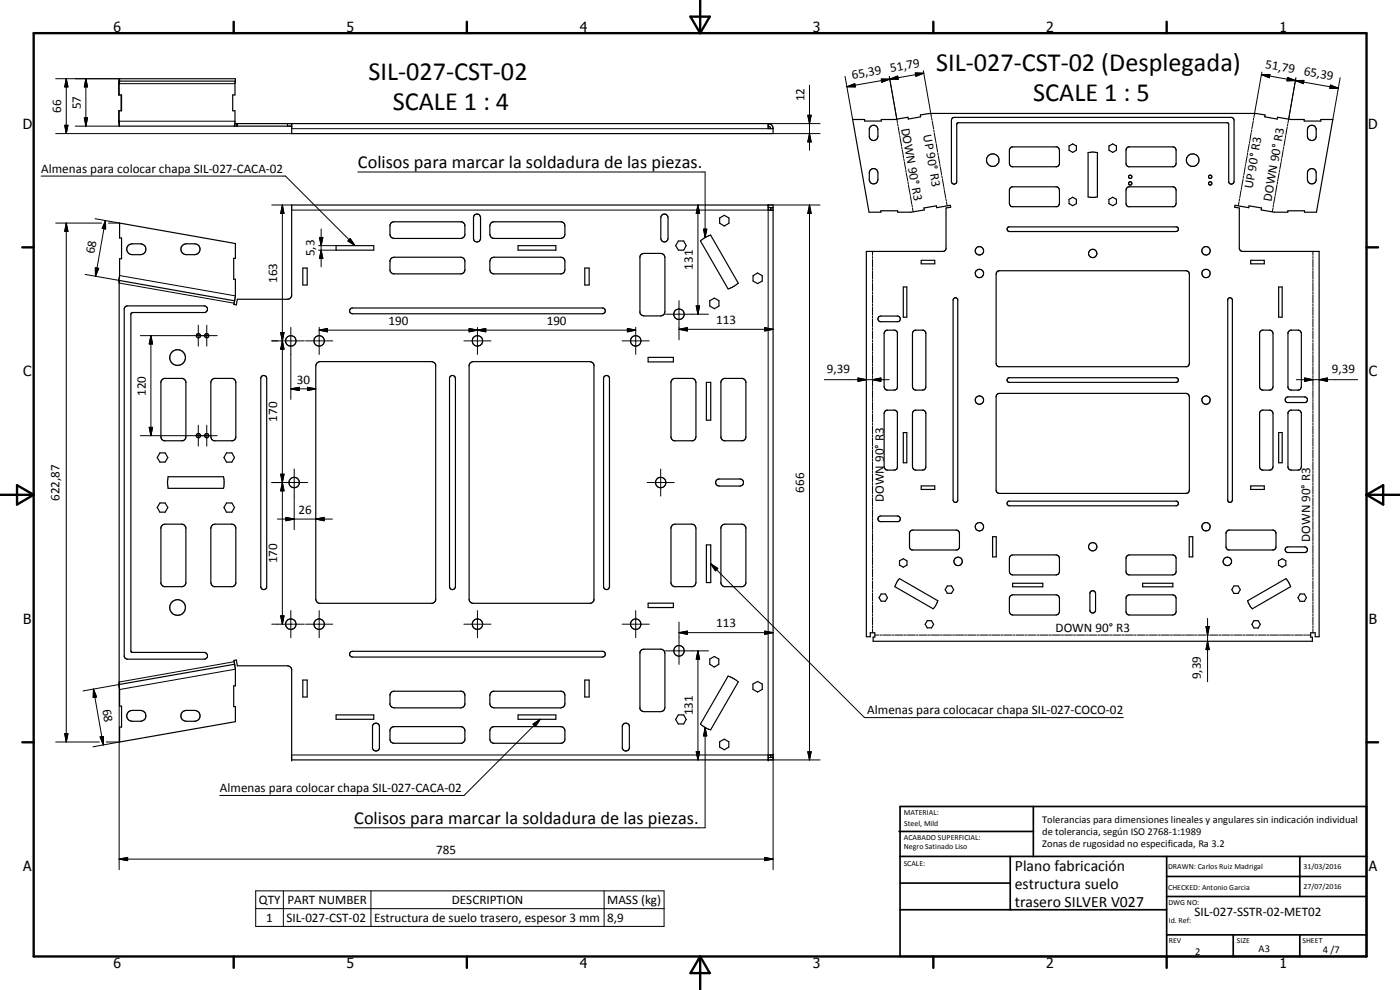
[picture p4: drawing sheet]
<svg xmlns="http://www.w3.org/2000/svg" width="420mm" height="297mm" viewBox="0 0 420 297" stroke-linecap="round" stroke-linejoin="round" font-family="sans-serif">
<g fill="none" stroke="#000" stroke-width=".35">
<path d="M35.6 36.4l.2 1.4M35.6 36.4h.2M35.8 33.2v3.2M35.8 36.4v1.4M35.8 37.8h51.7M35.8 37.8h.1M35.8 23.6l-.2 1.2v3.7h.9v4.7h-.9v3.2M35.8 23.6h34.8l-.1 4.9h-.7v4.7h.7v4l-.2 .6M35.9 23.6l-.1 4.9M35.9 24.4h-.1M35.9 24.3h34.7M36.4 28.5v4.7"/>
<path d="M70.5 37.1h160M70.9 37.1v.7M71.2 37.1v.7M87.5 37.1v3h144.5v-1.5M230.5 37.1v1.5h1.5M230.5 37.8l.5 .3 .3 .5M230.5 37.1l.6 .1a1.34 1.34 0 0 1 .9 1.4M255.9 35.9h3.6v.4h5v-.4h4l4-.7 .1 .5 3.7-.6-.1-.6 3.9-.5h95.7l3.9 .5-.2 .6 3.8 .6 .1-.5 4 .7h4v.4h5v-.4h3.6l-4.9 27.8h-3.6v-.5h-5v.5h-4l-4-.7 .1-.6-3.7-.6-.1 .5-4.1-.7-.2 .6 1.4 .2v12.1l.2 .6 .4 .3h23.4v115.7h-1.2v-1.2h-1.4v1.3h.6v1.2h-131.9v-1.2h.5v-1.3h-1.3v1.2h-1.2v-115.7h23.4l.5-.7v-12.3l1.4-.2-.1-.6-4.1 .7-.1-.5-3.7 .6 .1 .6-4 .7h-4v-.5h-5v.5h-3.6zM261.3 37.9a1.3 1.3 0 0 1 1.4-.2 1.3 1.3 0 0 1 .8 1.2v2a1.31 1.31 0 0 1-1.2 1.3 1.31 1.31 0 0 1-1.4-1.1v-2.5zM285.8 35.5l.5-.3 83.4 .1 .4 .2 .3 .6v18.3a.82 .82 0 0 1-.7 .9 .82 .82 0 0 1-.9-.6v-17.4l-.5-.5h-80.7l-.5 .5v17.1a.8 .8 0 0 1-.8 .9 .8 .8 0 0 1-.8-.9v-18.3zM392.8 37.9a1.34 1.34 0 0 1 2.2 .7v2.5a1.33 1.33 0 0 1-1.4 1.1 1.33 1.33 0 0 1-1.2-1.3v-2zM261.3 50.9a1.28 1.28 0 0 1 1.4-.2 1.28 1.28 0 0 1 .8 1.2v2a1.3 1.3 0 0 1-1.2 1.3 1.3 1.3 0 0 1-1.4-1.1v-2.5z"/>
<path d="M303.3 56.3l.4-.3h13.4l.5 .3 .4 .8-.1 4.2-.3 .5-.5 .2h-13.6l-.6-1v-3.9zM303.3 44.2l.4-.1h13.4l.5 .1 .4 .8-.1 4.3-.8 .7h-13.4l-.4-.2-.4-.7v-4.1zM320.8 43.8l1.1-.6 1.1 .6v1.3l-1.1 .6-1.1-.6zM320.8 59.8l1.1-.6 1.1 .6v1.3l-1.1 .6-1.1-.6zM326.5 45.8h2.8v13.3h-2.8zM332.8 59.8l1.2-.6 1.1 .6v1.3l-1.1 .6-1.2-.6zM332.8 43.8l1.2-.6 1.1 .6v1.3l-1.1 .6-1.2-.6zM338.1 56.4l.6-.4h13.5l.4 .3 .4 .8-.1 4.2-.3 .5-.4 .2h-13.7l-.6-1v-3.9zM338.3 44.2l.4-.1h13.5l.4 .1 .4 .8-.1 4.3-.7 .7h-13.7l-.5-.5-.1-.4v-4.1zM392.6 51.1a1.35 1.35 0 0 1 1.4-.5 1.35 1.35 0 0 1 1 1v2.5a1.33 1.33 0 0 1-1.4 1.1 1.33 1.33 0 0 1-1.2-1.3v-2zM38.6 73.6l1.1-.4h2.5a1.63 1.63 0 0 1 1.6 1.6 1.63 1.63 0 0 1-1.6 1.6h-2.5a1.63 1.63 0 0 1-1.6-1 1.63 1.63 0 0 1 .5-1.8zM54.8 73.6l1.1-.4h2.5a1.63 1.63 0 0 1 1.6 1.6 1.63 1.63 0 0 1-1.6 1.6h-2.5a1.63 1.63 0 0 1-1.5-1 1.63 1.63 0 0 1 .4-1.8z"/>
<path d="M100.9 73.7h11.3v1.4h-11.3zM117.4 66.9l.7-.4h20.4l.5 .2 .5 .9v2.9l-.5 .8-.7 .2h-20l-.9-.3-.4-.7v-2.9zM117.4 77.6l.9-.4h20l.7 .2 .5 .8v3l-.4 .6-.6 .4h-20.4a1.2 1.2 0 0 1-1.1-1v-3zM142.5 64.4a1.07 1.07 0 0 1 1.1-.1 1.07 1.07 0 0 1 .6 1v6.2a1.06 1.06 0 0 1-1 1.1 1.06 1.06 0 0 1-1.1-1.1v-6.2zM147.2 77.7l.6-.4 .5-.1h20l.7 .2 .4 .6 .1 2.9-.3 .9-.7 .4h-20.5l-.6-.4-.4-.9v-2.5zM147.4 66.9l.6-.4h20.5l.5 .2 .4 .6v3.4l-.4 .6-.5 .2h-20.2a1.3 1.3 0 0 1-1.3-1.2v-2.5zM155.5 73.7h11.3v1.4h-11.3zM192.4 76.4l.9-.4h5l.5 .1 .5 .5 .2 .7v16.2a1.3 1.3 0 0 1-1.2 1.3h-5l-.7-.2-.5-.6v-17zM198.7 64.4a1.08 1.08 0 0 1 1.2-.1 1.08 1.08 0 0 1 .6 1v6.2a1.08 1.08 0 0 1-1.1 1.1 1.08 1.08 0 0 1-1.1-1.1v-6.2zM203.6 72.3h1.6l.7 1.4-.7 1.4h-1.6l-.8-1.4zM210.2 72.3l1.2-.9 1.9-.9 8.3 14.5-1.8 1.1-1.3 .6zM216 65.4l1.4-.8 1.4 .8v1.6l-1.4 .8-1.4-.8z"/>
<path d="M230.5 62.3h1.5v-.8h-144.5l-.1 27.5-.4 .6-.7 .2h-15.1l-.3 1.7-.7-.1 .4-2.6v-5h-.5v-6.3h.5v-4.4l-34.7-6.2v4.5h.6v6.2h-.6v5.1l-.3 1.4M230.5 61.5v1.5h1.5M231.3 63v-.6h.7v164.8h-.7v-.7M276.5 78.1h4v1.1h-4zM302.4 68.3l.3-.2h50.4a.71 .71 0 0 1 .5 .7 .71 .71 0 0 1-.6 .7h-50.1a.71 .71 0 0 1-.6-.5 .71 .71 0 0 1 .1-.7zM375.4 78.1h4v1.1h-4zM35.6 84.1l.1 121.3M35.6 84.1l34.8 6.2M37.5 92.2l.8-.4h23a1.02 1.02 0 0 1 1 .9 1.02 1.02 0 0 1-.8 1.1h-21.7l-.5 .5v101l.4 .4h21.6a1.02 1.02 0 0 1 1 1.1 1.02 1.02 0 0 1-1 1h-23l-.6-.2-.4-.6v-104.4zM90.9 80.4h1.3v5.1h-1.3zM105 92.8l.8-.4h75a.87 .87 0 0 1 .9 .9 .87 .87 0 0 1-.9 .8h-75l-.8-.4zM175.5 80.4h1.3v5.1h-1.3z"/>
<path d="M213 90.2l1.4-.7 1.4 .7v1.6l-1.4 .8-1.4-.8zM226 82.7l1.4-.8 1.4 .8v1.6l-1.4 .8-1.4-.8zM263.7 95.1l.7-.3h4.9a.86 .86 0 0 1 .9 .8 .86 .86 0 0 1-.6 .9h-5.5a.88 .88 0 0 1-.4-1.4zM265.7 99.3l.4-.2h2.5l.7 .7v16.4l-.3 .6-.7 .3-2.4-.1-.6-1v-16zM271.1 86.1h1v9.1h-1zM274.2 99.3l.4-.2h2.5l.6 .3 .2 .6v16l-.2 .7-.9 .4-2.4-.1-.6-1v-16zM286.2 89.7a.7 .7 0 0 1 .7-.4 .7 .7 0 0 1 .5 .5v60.4a.71 .71 0 0 1-.8 .5 .71 .71 0 0 1-.6-.7zM299.2 81.6l.7-.4 56.5 .1 .5 1-.1 27.2-.6 .5-56.7-.1-.5-.4-.1-.4v-26.8zM368.5 89.7a.71 .71 0 0 1 .8-.4 .71 .71 0 0 1 .6 .7v60a.71 .71 0 0 1-.7 .7 .71 .71 0 0 1-.7-.5zM378.4 99.3l.4-.2h2.4l.5 .2 .3 .7v16l-.3 .8-.7 .3-2.4-.1-.6-.8v-16.4zM383.7 86.1h1.1v9.1h-1.1zM386.7 99.4l.6-.3h2.5l.4 .2 .4 .7v16l-.4 .8-.7 .3-2.4-.1-.6-.8v-16.4z"/>
<path d="M48.5 114.1l.8-.6h5.5l.9 .8 .1 17-.8 .9h-5.7l-.5-.1-.5-.8v-16.7zM63.5 114.1l.8-.6h5.5l.9 .8 .1 17-.8 .9h-5.7l-.5-.1-.5-.8v-16.5zM78.5 112.9a.9 .9 0 0 1 1-.2 .9 .9 0 0 1 .5 .8v62.5a.89 .89 0 0 1-.8 .9 .89 .89 0 0 1-.9-.9v-62.5zM95.2 108.9l.8-.4h33.5l1.1 .6 .2 .4v70.5l-.2 .5-.6 .4-34.2 .1-.8-.5-.2-.7v-70zM135.2 112.9a.91 .91 0 0 1 .9-.2 .91 .91 0 0 1 .6 .8v62.5a.89 .89 0 0 1-.9 .9 .89 .89 0 0 1-.9-.9v-62.5zM141.1 108.9l.9-.4h35l.9 .4 .3 .4 .1 70.7-.2 .5-.6 .4-35.7 .1-.9-.7-.1-70.8zM181.3 113.1a.89 .89 0 0 1 1-.4 .89 .89 0 0 1 .6 .8v62.5a.89 .89 0 0 1-.9 .9 .89 .89 0 0 1-.9-.9zM194.5 107.2h7.6v1.4h-7.6zM201.7 113.9l.6-.4h5.5l.9 .8 .2 16.7-.3 .7-.5 .5h-5.8l-.6-.3-.3-.6v-16.7zM212 114.7h1.3v11.4h-1.3zM216.6 114.1l.8-.6h5.4l1 .8v17l-.7 .9h-5.7l-.5-.1-.5-.8v-16.7zM299.2 118.4l.7-.4 56.5 .2 .3 .2 .2 .6v28.1l-.2 .6-.8 .3h-56.4l-.5-.5-.1-.4v-28.1z"/>
<path d="M302.5 113.5l50.5-.2a.71 .71 0 0 1 .6 .7 .71 .71 0 0 1-.5 .7h-50.4a.72 .72 0 0 1-.2-1.2zM385.9 119.3l.6-.2h5a.86 .86 0 0 1 .9 .7 .86 .86 0 0 1-.7 1h-5.4a.87 .87 0 0 1-.4-1.5zM48 135.9h1.6l.8 1.4-.8 1.3h-1.6l-.8-1.3zM68 135.9h1.6l.8 1.4-.8 1.3h-1.6l-.8-1.3zM265.7 123.3l.4-.2h2.5l.7 .7v16.5l-.3 .5-.7 .3-2.4-.1-.6-1v-16zM271.1 129.8h1v9.1h-1zM274.2 123.3l.4-.2h2.5l.6 .3 .2 .6v16l-.2 .7-.9 .4-2.4-.1-.6-1v-16zM378.4 123.3l.4-.2h2.4l.5 .2 .3 .7v16l-.3 .8-.7 .3-2.4-.1-.6-.7v-16.5zM383.7 129.8h1.1v9.1h-1.1zM386.9 123.3l.4-.2h2.5l.4 .2 .4 .7v16l-.4 .8-.7 .3-2.4-.1-.6-.7v-16.5zM48 150.9h1.6l.8 1.4-.8 1.4h-1.6l-.8-1.4zM48.7 157.6l.8-.3h5l.7 .2 .5 .5 .1 17-.8 .9-5.7 .1-.9-.7-.1-17z"/>
<path d="M50.4 143h16.7l.2 1.4-.2 2.1h-16.7l-.1-1.4zM63.7 157.6l.8-.3h5l.7 .2 .5 .5 .1 17-.8 .9-5.7 .1-.9-.7-.1-16.8zM68 150.9h1.6l.8 1.4-.8 1.4h-1.6l-.8-1.4zM201.7 157.6l.9-.3h5l.7 .2 .4 .5 .2 16.8-.3 .7-.5 .4-5.8 .1-.8-.7-.1-17zM215.2 143.9l.6-.2h6.3a1.06 1.06 0 0 1 1 1.1 1.06 1.06 0 0 1-1 1h-6.3a1.07 1.07 0 0 1-1-.7 1.07 1.07 0 0 1 .4-1.2zM216.7 157.6l.9-.3h5l.7 .2 .5 .5v17l-.7 .9-5.7 .1-1-.7v-17zM263.7 155.1l.7-.3h4.9a.86 .86 0 0 1 .9 .7 .86 .86 0 0 1-.6 1h-5.5a.87 .87 0 0 1-.4-1.4zM273.3 159.3l.4-.3h13.5l.7 .8v4.5l-.7 .7h-13.7l-.5-.7v-4.5zM276.5 145.8h4v1.1h-4zM302.4 150.6l.3-.2h50.4a.71 .71 0 0 1 .5 .7 .71 .71 0 0 1-.6 .7h-50.1a.71 .71 0 0 1-.6-.5 .71 .71 0 0 1 .1-.7zM368.2 159.4l.5-.4h13.5l.7 .8v4.5l-.7 .7h-13.7l-.6-.7v-4.5zM375.4 145.8h4v1.1h-4z"/>
<path d="M212 163.5h1.3v11.3h-1.3zM264.4 178.2h1.3l.6 1.1-.6 1.1h-1.3l-.6-1.1zM269.9 173.6l11.6 6.7-1.1 1.9-.3 .5-11.5-6.7zM269.9 168.3l1.2-.7 1.1 .7v1.2l-1.1 .7-1.2-.7zM284.3 175.8h1.3l.6 1.1-.6 1.1h-1.3l-.6-1.1zM297.9 161h1.1v6.1h-1.1zM303.2 178.9l.7-.4h13.2l.6 .4 .3 .6-.1 4.2-.3 .6-.7 .2h-13.2l-.5-.4-.3-.6v-4zM303.2 166.9l.7-.4h13.2l.6 .4 .3 .6-.1 4.2-.3 .6-.7 .2h-13.2l-.4-.2-.4-.8v-4zM303.9 175h9.1v1.1h-9.1zM327.4 177.5a.88 .88 0 0 1 .9-.2 .88 .88 0 0 1 .5 .8v5a.86 .86 0 0 1-.8 .8 .86 .86 0 0 1-.9-.6v-5.5zM338.1 178.9l.9-.4h12.9l.7 .2 .4 .8v4l-.3 .6-.5 .4h-13.5a.95 .95 0 0 1-.8-1v-4zM338.1 166.9l.9-.4h13.2l.5 .4 .3 .6-.1 4.2-.3 .6-.7 .2h-13.2l-.6-.4-.2-.6v-4z"/>
<path d="M342.9 175h9.1v1.1h-9.1zM356.9 161h1.1v6.1h-1.1zM370.3 175.8h1.3l.6 1.1-.6 1.2h-1.3l-.6-1.2zM383.7 168.3l1.1-.7 1.1 .7v1.2l-1.1 .7-1.1-.7zM385.9 164.3l.6-.2h5a.86 .86 0 0 1 .9 .7 .86 .86 0 0 1-.7 1h-5.4a.88 .88 0 0 1-.4-1.5zM390.2 178.2h1.2l.7 1.1-.7 1.1h-1.2l-.7-1.1zM70.4 199.3l-.2-1.1 .7-.2 .3 1.8h15.1l.7 .2 .4 .5 .1 27.5h144.5v-.7h-1.5M70.4 199.3l.2 1.5v5h-.5v6.2h.5v4.5l-34.7 6.1v-4.5h.6v-6.2h-.6v-5l-.3-1.5M70.4 199.3l-34.8 6.1M105 195.8l.8-.4h75a.87 .87 0 0 1 .9 .9 .87 .87 0 0 1-.9 .8h-75l-.8-.4zM192.4 195.1l.9-.3h5l.5 .1 .5 .4 .2 .7v16.3a1.3 1.3 0 0 1-1.2 1.2h-5l-.7-.2-.5-.5v-17zM194.5 181h7.6v1.3h-7.6z"/>
<path d="M213 197.7l1.4-.7 1.3 .7v1.6l-1.3 .9-1.4-.9zM278.3 186.2h1.3l.6 1.1-.6 1.1h-1.3l-.6-1.1zM374.4 180.3l11.5-6.7 1.4 2.4-11.5 6.7-.7-.9zM376.3 186.2h1.3l.6 1.1-.6 1.1h-1.3l-.6-1.1zM35.6 205.4h.1M38.6 213.6l1.1-.5h2.5a1.63 1.63 0 0 1 1.6 1.7 1.63 1.63 0 0 1-1.6 1.6h-2.5a1.64 1.64 0 0 1-1.6-1 1.64 1.64 0 0 1 .5-1.8zM54.8 213.6l1.1-.5h2.5a1.63 1.63 0 0 1 1.6 1.7 1.63 1.63 0 0 1-1.6 1.6h-2.5a1.62 1.62 0 0 1-1.5-1 1.62 1.62 0 0 1 .4-1.8zM90.9 204h1.3v5.1h-1.3zM100.9 214.5h11.3v1.3h-11.3zM112 217.3a1.08 1.08 0 0 1 1.9 .5v6.7a1.07 1.07 0 0 1-1.1 .8 1.07 1.07 0 0 1-1-.8v-6.7zM117.4 207.8l.7-.4h20.4l.5 .2 .5 .8v3l-.5 .8-.7 .2h-20l-.9-.4-.4-.6v-3zM117.4 218.4l.9-.4h20l.7 .2 .5 .8v3l-.4 .7-.6 .3h-20.4l-.7-.3-.4-.7v-3z"/>
<path d="M147.2 207.9l.8-.5h20.5l.5 .2 .4 .6 .1 2.9a1.25 1.25 0 0 1-1.2 1.3h-20a1.3 1.3 0 0 1-1.3-1.3v-2.5zM147.2 218.6l.6-.5 .5-.1h20l.7 .2 .4 .6 .1 3-.3 .9-.7 .3h-20.5l-.6-.3-.3-.7-.1-2.7zM155.5 214.5h11.3v1.3h-11.3zM175.5 204h1.3v5.1h-1.3zM187 217.3a1.08 1.08 0 0 1 1.9 .5v6.7a1.1 1.1 0 0 1-1.1 .8 1.1 1.1 0 0 1-1-.8v-6.7zM203.6 214.5h1.6l.7 1.4-.7 1.3h-1.6l-.8-1.3zM218.5 202.9l1.3 .5 1.8 1.2-8.3 14.4-.7-.2-2.4-1.5zM226 205.2l1.4-.7 1.4 .7v1.6l-1.4 .8-1.4-.8zM216 222.5l1.4-.7 1.3 .7v1.7l-1.3 .8-1.4-.8zM232 226.5h-1.5v1.5"/>
<circle cx="297.9" cy="48.1" r="1.89"/>
<circle cx="339.2" cy="55" r=".49"/>
<circle cx="339.2" cy="53" r=".5"/>
<circle cx="357.9" cy="48" r="1.9"/>
<circle cx="363.2" cy="55" r=".49"/>
<circle cx="363.2" cy="53" r=".5"/>
<circle cx="293.9" cy="75.3" r="1.26"/>
<circle cx="327.9" cy="76.1" r="1.23"/>
<circle cx="361.9" cy="75.3" r="1.28"/>
<circle cx="203.8" cy="94.3" r="1.59"/>
<circle cx="293.9" cy="82" r="1.25"/>
<circle cx="362" cy="82" r="1.26"/>
<circle cx="53.3" cy="107.3" r="2.35"/>
<circle cx="59.5" cy="100.7" r=".63"/>
<circle cx="62" cy="100.7" r=".63"/>
<circle cx="87.3" cy="102.3" r="1.57"/>
<circle cx="95.8" cy="102.3" r="1.56"/>
<circle cx="143.3" cy="102.3" r="1.57"/>
<circle cx="190.8" cy="102.3" r="1.57"/>
<circle cx="59.5" cy="130.7" r=".63"/>
<circle cx="62" cy="130.7" r=".63"/>
<circle cx="293.9" cy="120.1" r="1.25"/>
<circle cx="361.9" cy="120.1" r="1.26"/>
<circle cx="88.3" cy="144.8" r="1.56"/>
<circle cx="198.3" cy="144.8" r="1.58"/>
<circle cx="293.9" cy="158" r="1.25"/>
<circle cx="361.9" cy="158.1" r="1.24"/>
<circle cx="287.5" cy="168.4" r="1.26"/>
<circle cx="327.9" cy="164" r="1.25"/>
<circle cx="368.3" cy="168.4" r="1.27"/>
<circle cx="53.3" cy="182.3" r="2.36"/>
<circle cx="87.3" cy="187.3" r="1.58"/>
<circle cx="95.8" cy="187.3" r="1.57"/>
<circle cx="143.3" cy="187.3" r="1.57"/>
<circle cx="190.8" cy="187.3" r="1.58"/>
<circle cx="203.8" cy="195.3" r="1.58"/>
</g>
<g fill="#000">
<circle cx="87.5" cy="37.1" r=".18"/>
<circle cx="87.5" cy="37.8" r=".18"/>
<circle cx="35.6" cy="84.1" r=".18"/>
<circle cx="70.4" cy="199.3" r=".18"/>
<circle cx="87.5" cy="228" r=".18"/>
<circle cx="230.5" cy="228" r=".18"/>
</g>
<g fill="none" stroke="#000" stroke-width=".3">
<path d="M16.7 23.6h19.2M19.4 37.6h1l-.5 2.5zM19.9 23.6l.5 2.5h-1zM19.9 23.6v16.5M22.6 37.8h13.2M25.3 35.3h1l-.5 2.5zM25.8 23.6l.5 2.5h-1zM25.8 23.6v14.2M35.6 25.1h34.9M35.8 36.4h34.7M86.3 37.1v.7M87.5 38.6h143"/>
<path d="M230.5 37.1h15.6M242.4 34.6h1l-.5 2.5zM242.9 25.6v19.5M253.6 22.9l2.3 13M254.2 26l2.3-.9 .2 1zM264.5 23.7h2.5l-2.3 1zM264.5 23.7l5.1 .1-.2-1-4.7 1.9zM266.9 23l2.5 13.9M267 23.7l2.4-.9 .2 1zM269.4 37.2l.1 .6M269.6 38.1l.3 2.3M274.7 21.9l2.5 .1-2.3 .9z"/>
<path d="M277.1 21.2l2.5 14M277.2 22l-23 4M279.6 35.5l.1 .6M279.8 36.4l.4 2.3M280.2 39l.1 .5M280.4 39.8l.4 2.4M375.5 39.8l-.4 2.4M375.7 39l-.1 .5M376.1 36.4l-.4 2.3M376.2 35.5v.6M378.6 22.4h2.5l-.2 .9zM378.6 22.4l10.2 1.8"/>
<path d="M378.7 21.6l-2.4 13.6M386.3 38.1l-.4 2.3M386.4 23.2l2.4 1-2.6 .1zM386.4 23.2l4.7 1.9 .2-1-5.1 .2zM386.5 37.2l-.1 .6M388.8 24.2l2.5-.1-.2 1zM388.8 24.2l12.8 2.3M388.9 23.4l-2.4 13.5M399.3 25.5l2.3 1h-2.5zM402.2 23.3l-2.2 12.6M12.3 52.8h73.4l20.8 20.9M16.7 40.1h70.8"/>
<path d="M107.4 51.6h104.2v19.6M232 40.1h14.1M242.9 40.1l.5 2.5h-1zM270 40.7l.1 .6M270.2 41.5l.4 2.4M270.6 44.2l.1 .5M270.8 45l.4 2.3M271.2 47.6l.1 .6M271.4 48.5l.4 2.3M271.9 51.1v.6M272 52l.4 2.3M272.5 54.6l.1 .6"/>
<path d="M272.6 55.5l.4 2.3M273.1 58l.1 .6M273.3 58.9l.3 2.4M280.8 42.4l.2 .6M281 43.3l.4 2.3M281.5 45.9v.6M281.6 46.7l.4 2.4M282.1 49.4v.5M282.2 50.2l.4 2.3M282.6 52.8l.2 .6M282.8 53.7l.4 2.3M283.3 56.3l.1 .6"/>
<path d="M283.4 57.1l.4 2.3M283.9 59.7l.1 .6M372 59.7l-.1 .6M372.4 57.1l-.3 2.3M372.6 56.3l-.1 .6M373.1 53.7l-.5 2.3M373.2 52.8l-.1 .6M373.7 50.2l-.4 2.3M373.8 49.4l-.1 .5M374.3 46.7l-.4 2.4M374.4 45.9l-.1 .6M374.9 43.3l-.4 2.3"/>
<path d="M375.1 42.4l-.2 .6M382.6 58.9l-.4 2.4M382.8 58l-.1 .6M383.2 55.5l-.3 2.3M383.4 54.6l-.1 .6M383.9 52l-.5 2.3M384 51.1l-.1 .6M384.5 48.5l-.4 2.3M384.6 47.6l-.1 .6M385.1 45l-.4 2.3M385.3 44.2l-.2 .5M385.7 41.5l-.4 2.4"/>
<path d="M385.9 40.7l-.1 .6M16.7 66.9h13.8M19.9 66.9l.5 2.5h-1zM19.9 66.9v155.7M28.5 65.6l7.4 1.3h-3.4M31.7 66.2v2.5l-1-.2zM31.7 66.2l-3.1 16.7M81.6 61.5h5.9M84.7 61.5l.5 2.6h-1zM84.7 61.5v125.8M87.5 63h143v163.5h-143M95.6 75.1h5.3"/>
<path d="M95.6 73.7h5.3M95.9 71.2h1l-.5 2.5zM96.4 75.1l.5 2.5h-1zM96.4 68.7v11.4M105.1 71.6l1.4 2.1-2.1-1.4zM209.5 61.5l.5 2.6h-1.1zM209.5 61.5v32.8M211.1 68.7h1l-.5 2.5zM230.5 61.5h15.6M242.9 61.5l.5 2.6h-1zM242.9 61.5v166.5M261.9 75.4v1.2"/>
<path d="M261.9 77v.5M261.9 77.9v2.3M273.7 61.5l.1 .6M273.8 62.4l.3 1.1M284 60.6l.3 1.2M371.8 60.6l-.2 1.2M382 62.4l-.2 1.1M382.2 61.5l-.1 .6M394 75.4v1.2M394 77v.5M394 77.9v2.3M25.6 82.3l10 1.8"/>
<path d="M28.6 80.3l1 .2-1 2.4zM35.8 84.9l34.5 6.1M35.9 82.7l34.7 6.1M59.5 97.6v6.2M62 97.6v6.2M84.2 99.8h1l-.5 2.5zM84.2 99.8l1 5h-1l1-5zM87.3 98.2v21.6M95.8 99.1l2.5-.5v1zM95.8 98.2v8.1M95.8 99.1h95M140.8 98.6l2.5 .5-2.5 .5z"/>
<path d="M140.8 98.6l5 1v-1l-5 1zM143.3 99.1l2.5-.5v1zM143.3 98.2v8.1M188.3 98.6l2.5 .5-2.5 .5zM190.8 98.2v8.1M199.7 94.3h12.9M203.8 98.8l2.5-.5v1zM203.8 90.2v11.8M203.8 98.8h28.2M208.9 91.8h1.1l-.5 2.5zM229.5 98.3l2.5 .5-2.5 .5zM261.9 80.5v.6"/>
<path d="M261.9 81.4v2.4M261.9 84.1v.6M261.9 85v2.4M261.9 87.7v.6M261.9 88.6v2.3M261.9 91.2v.6M261.9 92.1v2.4M261.9 94.8v.6M261.9 95.7v2.4M261.9 98.4v.6M261.9 99.3v2.3M394 80.5v.6"/>
<path d="M394 81.4v2.4M394 84.1v.6M394 85v2.4M394 87.7v.6M394 88.6v2.3M394 91.2v.6M394 92.1v2.4M394 94.8v.6M394 95.7v2.4M394 98.4v.6M394 99.3v2.3M42.1 100.7h23.1"/>
<path d="M45.3 100.7l.5 2.5h-1zM45.3 100.7v30M81.6 102.3h9.7M84.7 102.3l.5 2.5h-1zM87.3 116.7l2.5-.5v1zM87.3 116.7h7.5M91.7 102.3h8.2M92.3 116.2l2.5 .5-2.5 .5zM139.2 102.3h8.2M186.7 102.3h8.1M247.4 113.9h19.5M257.5 113.4l2.5 .5-2.5 .5z"/>
<path d="M261.9 113.9l2.5-.5v1zM261.9 102v.5M261.9 102.9v2.3M261.9 105.5v.6M261.9 106.4v2.4M261.9 109.1v.6M261.9 110v2.4M261.9 112.7v.6M261.9 113.6v2.4M261.9 116.2v.6M261.9 117.1v2.4M261.9 119.8v.6"/>
<path d="M389 113.9h18.4M391.5 113.4l2.5 .5-2.5 .5zM394 102v.5M394 102.9v2.3M394 105.5v.6M394 106.4v2.4M394 109.1v.6M394 110v2.4M394 112.7v.6M394 113.6v2.4M394 116.2v.6M394 117.1v2.4"/>
<path d="M394 119.8v.6M395.9 113.9l2.5-.5v1zM42.1 130.7h23.1M44.8 128.2h1l-.5 2.5zM59.5 127.6v6.3M62 127.6v6.3M261.9 120.7v2.4M261.9 123.4v.6M261.9 124.3v2.4M261.9 127v.6M261.9 127.9v2.4M261.9 130.6v.5"/>
<path d="M261.9 131.4v2.5M261.9 134.2v.5M261.9 135v2.4M261.9 137.7v.6M261.9 138.6v2.4M394 120.7v2.4M394 123.4v.6M394 124.3v2.4M394 127v.6M394 127.9v2.4M394 130.6v.5M394 131.4v2.5"/>
<path d="M394 134.2v.5M394 135v2.4M394 137.7v.6M394 138.6v2.4M81.6 144.8h10.8M83.3 155.7h16.5M84.2 142.3h1l-.5 2.5zM84.2 142.3l1 5h-1l1-5zM84.7 144.8l.5 2.5h-1zM85.8 155.2l2.5 .5-2.5 .6zM88.3 140.7v18.2M94.8 155.7l2.5-.5v1.1z"/>
<path d="M194.2 144.8h8.1M198.3 140.7v8.1M261.9 141.3v.6M261.9 142.2v2.4M261.9 144.9v.6M261.9 145.8v2.3M261.9 148.5v.5M261.9 149.4v2.3M261.9 152v.6M261.9 152.9v2.4M261.9 155.6v.6M261.9 156.5v2.4"/>
<path d="M261.9 159.2v.6M394 141.3v.6M394 142.2v2.4M394 144.9v.6M394 145.8v2.3M394 148.5v.5M394 149.4v2.3M394 152v.6M394 152.9v2.4M394 155.6v.6M394 156.5v2.4M394 159.2v.6"/>
<path d="M213.3 169.2l2.1 1.4-.7 .7zM213.3 169.2l46.1 46.1h77.7M261.9 160.1v2.3M261.9 162.7v.6M261.9 163.6v2.4M261.9 166.3v.6M261.9 167.2v2.4M261.9 169.9v.6M261.9 170.8v2.3M261.9 173.5v.5M261.9 174.4v2.3M261.9 177v.6"/>
<path d="M261.9 177.9v2.4M394 160.1v2.3M394 162.7v.6M394 163.6v2.4M394 166.3v.6M394 167.2v2.4M394 169.9v.6M394 170.8v2.3M394 173.5v.5M394 174.4v2.3M394 177v.6M394 177.9v2.4"/>
<path d="M70.3 198.5l-34.5 6.1v56.3M81.6 187.3h9.7M84.2 184.8h1l-.5 2.5zM87.3 183.2v8.1M91.7 187.3h8.2M95.8 183.2v8.1M139.2 187.3h8.2M143.3 183.2v8.1M186.7 187.3h8.1M190.8 183.2v8.1M199.7 195.3h12.9M203.8 189.8l2.5-.4v.9z"/>
<path d="M203.8 186.6v12.7M203.8 189.8h28.2M209.5 195.3l.5 2.5h-1.1zM209.5 195.3v32.7M229.5 189.4l2.5 .4-2.5 .5zM261.9 180.6v.6M261.9 181.5v2.4M261.9 184.2v.6M261.9 185.1v2.4M261.9 187.7v.6M261.9 188.6v1.3M262.5 190.5h1.2"/>
<path d="M264.1 190.5h.6M265 190.5h2.4M267.7 190.5h.6M268.6 190.5h2.4M271.3 190.5h.6M272.2 190.5h2.4M274.9 190.5h.6M275.9 190.5h2.4M278.6 190.5h.6M279.5 190.5h2.4M282.2 190.5h.6M283.1 190.5h2.5"/>
<path d="M285.9 190.5h.6M286.8 190.5h2.4M289.5 190.5h.6M290.4 190.5h2.4M293.1 190.5h.6M294 190.5h2.4M296.7 190.5h.7M297.6 190.5h2.5M300.4 190.5h.6M301.3 190.5h2.4M304 190.5h.6M305 190.5h2.4"/>
<path d="M307.7 190.5h.6M308.6 190.5h2.4M311.3 190.5h.6M312.2 190.5h2.4M314.9 190.5h.6M315.8 190.5h2.5M318.5 190.5h.7M319.5 190.5h2.4M322.2 190.5h.6M323.1 190.5h2.4M325.8 190.5h.6M326.7 190.5h2.4"/>
<path d="M329.5 190.5h.6M330.4 190.5h2.4M333.1 190.5h.6M334 190.5h2.4M336.7 190.5h.6M337.6 190.5h2.5M340.3 190.5h.6M341.3 190.5h2.4M344 190.5h.6M344.9 190.5h2.4M347.6 190.5h.6M348.5 190.5h2.4"/>
<path d="M351.2 190.5h.7M352.2 190.5h2.4M354.9 190.5h.6M355.8 190.5h2.4M358.5 190.5h.6M359.4 190.5h2.5M361.9 188h1l-.5 2.5zM362.2 190.5h.5M362.4 192.4l.5 2.5h-1zM362.4 185.5v19.1M363 190.5h2.5M365.8 190.5h.6"/>
<path d="M366.7 190.5h2.4M369.4 190.5h.6M370.3 190.5h2.5M373.1 190.5h.6M374 190.5h2.4M376.7 190.5h.6M377.6 190.5h2.4M380.3 190.5h.6M381.2 190.5h2.5M384 190.5h.6M384.8 190.5h2.5M387.6 190.5h.6"/>
<path d="M388.5 190.5h2.4M391.2 190.5h.6M392.1 190.5h1.2M394 180.6v.6M394 181.5v2.4M394 184.2v.6M394 185.1v2.4M394 187.7v.6M394 188.6v1.3M28.1 206.8l.9 2.3-1 .2zM28.1 206.8l2.9 16.7M35.6 205.4l-10.7 1.9"/>
<path d="M70.6 200.8l-34.7 6.1M160 217.3l2.1-1.5-1.4 2.2zM162.1 215.8l-22.8 22.9h-73.4M211.6 218.3l.5 2.5h-1zM211.6 218.3v30.1h-105.3M16.7 222.6h13.1M19.4 220.1h1l-.5 2.5zM30 221.1l1.1-.1-.1 2.5zM31.9 222.6h4l-8 1.5M208.9 225.6h1.1l-.5 2.4zM230.5 228h15.6M232 226.5v34.4"/>
<path d="M242.4 225.6h1l-.5 2.4zM35.8 257.8l2.5-.5v.9zM35.8 257.8h196.2M229.5 257.3l2.5 .5-2.5 .4zM76.7 267.3h122.6v10.7h-122.6zM76.7 272.6h122.6M85 267.3v10.7M111.3 267.3v10.7M181.3 267.3v10.7"/>
</g>
<g fill="none" stroke="#000" stroke-width=".71">
<path d="M10.1 9.9h400v277.1h-400zM70.1 6.5v3.4M140.1 6.5v3.4M207.2 5h5.8l-2.9 4.9zM210.1 0v9.9M280.1 6.5v3.4M350.1 6.5v3.4M6.7 74.2h3.4M410.1 74.2h3.5M.1 148.5h10M5.1 145.6l5 2.9-5 2.9zM410.1 148.5h10"/>
<path d="M410.1 148.5l5-2.9v5.8zM6.7 222.7h3.4M410.1 222.7h3.5M70.1 287v3.4M140.1 287v3.4M210.1 287v10M210.1 287l2.9 5h-5.8zM280.1 287v3.4M350.1 287v3.4"/>
</g>
<g fill="none" stroke="#000" stroke-width=".51">
<path d="M269.8 249.5h40.3M270.1 242h140v45h-140zM270.1 257h140M303.2 257v16M310.1 242v15M350.1 257v30M390.1 257v12M270.1 265h33.1M270.1 273h80M350.1 269h60M350.1 263h60M350.1 280.5h60"/>
<path d="M370.1 280.5v6.5M390.1 280.5v6.5"/>
</g>
<g fill="#000">
<path d="M19.4 37.6h1l-.5 2.5zM19.9 23.6l.5 2.5h-1zM25.3 35.3h1l-.5 2.5zM25.8 23.6l.5 2.5h-1zM242.4 34.6h1l-.5 2.5zM254.2 26l2.3-.9 .2 1zM264.5 23.7h2.5l-2.3 1zM267 23.7l2.4-.9 .2 1zM274.7 21.9l2.5 .1-2.3 .9zM378.6 22.4h2.5l-.2 .9zM386.4 23.2l2.4 1-2.6 .1zM388.8 24.2l2.5-.1-.2 1z"/>
<path d="M399.3 25.5l2.3 1h-2.5zM242.9 40.1l.5 2.5h-1zM19.9 66.9l.5 2.5h-1zM31.7 66.2v2.5l-1-.2zM84.7 61.5l.5 2.6h-1zM95.9 71.2h1l-.5 2.5zM96.4 75.1l.5 2.5h-1zM105.1 71.6l1.4 2.1-2.1-1.4zM209.5 61.5l.5 2.6h-1.1zM211.1 68.7h1l-.5 2.5zM242.9 61.5l.5 2.6h-1zM28.6 80.3l1 .2-1 2.4z"/>
<path d="M84.2 99.8h1l-.5 2.5zM95.8 99.1l2.5-.5v1zM140.8 98.6l2.5 .5-2.5 .5zM143.3 99.1l2.5-.5v1zM188.3 98.6l2.5 .5-2.5 .5zM203.8 98.8l2.5-.5v1zM208.9 91.8h1.1l-.5 2.5zM229.5 98.3l2.5 .5-2.5 .5zM45.3 100.7l.5 2.5h-1zM84.7 102.3l.5 2.5h-1zM87.3 116.7l2.5-.5v1zM92.3 116.2l2.5 .5-2.5 .5z"/>
<path d="M257.5 113.4l2.5 .5-2.5 .5zM261.9 113.9l2.5-.5v1zM391.5 113.4l2.5 .5-2.5 .5zM395.9 113.9l2.5-.5v1zM44.8 128.2h1l-.5 2.5zM84.2 142.3h1l-.5 2.5zM84.7 144.8l.5 2.5h-1zM85.8 155.2l2.5 .5-2.5 .6zM94.8 155.7l2.5-.5v1.1zM213.3 169.2l2.1 1.4-.7 .7zM84.2 184.8h1l-.5 2.5zM203.8 189.8l2.5-.4v.9z"/>
<path d="M209.5 195.3l.5 2.5h-1.1zM229.5 189.4l2.5 .4-2.5 .5zM361.9 188h1l-.5 2.5zM362.4 192.4l.5 2.5h-1zM28.1 206.8l.9 2.3-1 .2zM160 217.3l2.1-1.5-1.4 2.2zM19.4 220.1h1l-.5 2.5zM30 221.1l1.1-.1-.1 2.5zM208.9 225.6h1.1l-.5 2.4zM211.6 218.3l.5 2.5h-1zM242.4 225.6h1l-.5 2.4zM35.8 257.8l2.5-.5v.9z"/>
<path d="M229.5 257.3l2.5 .5-2.5 .4z"/>
</g>
<g font-size="7.9">
<text x="281" y="21.3">SIL-027-CST-02 (Desplegada)</text>
<text x="110.6" y="24.1">SIL-027-CST-02</text>
<text x="117.9" y="33.1">SCALE 1 : 4</text>
<text x="310.1" y="30.3">SCALE 1 : 5</text>
</g>
<g font-size="5.5">
<text x="107.4" y="50.4">Colisos para marcar la soldadura de las piezas.</text>
<text x="106.3" y="247.1">Colisos para marcar la soldadura de las piezas.</text>
</g>
<g font-size="4.7">
<text x="304.6" y="261.2">Plano fabricación</text>
<text x="304.6" y="266.6">estructura suelo</text>
<text x="304.6" y="272">trasero SILVER V027</text>
</g>
<g font-size="4.2">
<text x="34" y="9.6">6</text>
<text x="104" y="9.6">5</text>
<text x="174" y="9.6">4</text>
<text x="244" y="9.6">3</text>
<text x="314" y="9.6">2</text>
<text x="384" y="9.6">1</text>
<text x="6.8" y="38.7">D</text>
<text x="410.6" y="38.7">D</text>
<text x="7" y="112.9">C</text>
<text x="410.8" y="112.9">C</text>
<text x="7" y="187.1">B</text>
<text x="410.8" y="187.1">B</text>
<text x="7" y="261.4">A</text>
<text x="410.8" y="261.4">A</text>
<text x="34" y="290.4">6</text>
<text x="104" y="290.4">5</text>
<text x="174" y="290.4">4</text>
<text x="244" y="290.4">3</text>
<text x="314" y="290.4">2</text>
<text x="384" y="290.4">1</text>
</g>
<g font-size="3.9">
<text x="255.9" y="23.7" transform="rotate(-10 255.9 23.7)">65,39</text>
<text x="267.4" y="21.6" transform="rotate(-10 267.4 21.6)">51,79</text>
<text x="379.6" y="20.5" transform="rotate(10 379.6 20.5)">51,79</text>
<text x="391.1" y="22.5" transform="rotate(10 391.1 22.5)">65,39</text>
<text x="18.4" y="33.9" transform="rotate(-90 18.4 33.9)">66</text>
<text x="24.2" y="32.7" transform="rotate(-90 24.2 32.7)">57</text>
<text x="241.4" y="30.3" transform="rotate(-90 241.4 30.3)">12</text>
<text x="270.5" y="38.6" transform="rotate(80 270.5 38.6)">DOWN 90° R3</text>
<text x="277.1" y="40.6" transform="rotate(80 277.1 40.6)">UP 90° R3</text>
<text x="12.4" y="51.8">Almenas para colocar chapa SIL-027-CACA-02</text>
<text x="375.9" y="56.9" transform="rotate(-80 375.9 56.9)">UP 90° R3</text>
<text x="381.6" y="60.5" transform="rotate(-80 381.6 60.5)">DOWN 90° R3</text>
<text x="28.3" y="76.2" transform="rotate(-80 28.3 76.2)">68</text>
<text x="94.3" y="76.9" transform="rotate(-90 94.3 76.9)">5,3</text>
<text x="207.9" y="80.9" transform="rotate(-90 207.9 80.9)">131</text>
<text x="83.2" y="84.9" transform="rotate(-90 83.2 84.9)">163</text>
<text x="116.6" y="97.5">190</text>
<text x="164.1" y="97.5">190</text>
<text x="214.9" y="97.3">113</text>
<text x="248.1" y="111.8">9,39</text>
<text x="399.7" y="111.8">9,39</text>
<text x="43.8" y="118.7" transform="rotate(-90 43.8 118.7)">120</text>
<text x="89.1" y="115.1">30</text>
<text x="83.2" y="126.5" transform="rotate(-90 83.2 126.5)">170</text>
<text x="241.4" y="147.8" transform="rotate(-90 241.4 147.8)">666</text>
<text x="17.9" y="150.3" transform="rotate(-90 17.9 150.3)">622,87</text>
<text x="89.6" y="154.2">26</text>
<text x="265.2" y="150.6" transform="rotate(-90 265.2 150.6)">DOWN 90° R3</text>
<text x="393.2" y="162.6" transform="rotate(-90 393.2 162.6)">DOWN 90° R3</text>
<text x="83.2" y="169" transform="rotate(-90 83.2 169)">170</text>
<text x="214.9" y="188.3">113</text>
<text x="316.8" y="189.7">DOWN 90° R3</text>
<text x="360.4" y="203.8" transform="rotate(-90 360.4 203.8)">9,39</text>
<text x="30.7" y="212.9" transform="rotate(80 30.7 212.9)">68</text>
<text x="207.9" y="214.7" transform="rotate(-90 207.9 214.7)">131</text>
<text x="260.3" y="214.2">Almenas para colocacar chapa SIL-027-COCO-02</text>
<text x="66" y="237.6">Almenas para colocar chapa SIL-027-CACA-02</text>
<text x="130.9" y="256.2">785</text>
<text x="77.7" y="271.2">QTY</text>
<text x="86.3" y="271.2">PART NUMBER</text>
<text x="135.6" y="271.2">DESCRIPTION</text>
<text x="182.2" y="271.3">MASS (kg)</text>
<text x="358.5" y="275">SIL-027-SSTR-02-MET02</text>
<text x="79.9" y="276.5">1</text>
<text x="86" y="276.5">SIL-027-CST-02</text>
<text x="112.3" y="276.6">Estructura de suelo trasero, espesor 3 mm</text>
<text x="182.2" y="276.5">8,9</text>
</g>
<g font-size="3.1">
<text x="312.7" y="246.8">Tolerancias para dimensiones lineales y angulares sin indicación individual</text>
<text x="312.7" y="250.4">de tolerancia, según ISO 2768-1:1989</text>
<text x="312.7" y="254">Zonas de rugosidad no especificada, Ra 3.2</text>
<text x="358.7" y="286.5">2</text>
<text x="377.7" y="285.6">A3</text>
<text x="397" y="285.9">4 /7</text>
</g>
<g font-size="2.4">
<text x="271.2" y="244.4">MATERIAL:</text>
<text x="271.3" y="252">ACABADO SUPERFICIAL:</text>
<text x="271.4" y="247.9">Steel, Mild</text>
<text x="271.3" y="254.6">Negro Satinado Liso</text>
<text x="271.2" y="259.7">SCALE:</text>
<text x="350.6" y="260.8">DRAWN: Carlos Ruiz Madrigal</text>
<text x="391.2" y="260.6">31/03/2016</text>
<text x="350.6" y="267">CHECKED: Antonio Garcia</text>
<text x="391.2" y="266.7">27/07/2016</text>
<text x="350.6" y="271.4">DWG NO:</text>
<text x="350.8" y="276.9">Id. Ref:</text>
<text x="350.8" y="282.8">REV</text>
<text x="371.2" y="282.9">SIZE</text>
<text x="390.9" y="282.9">SHEET</text>
</g>
</svg>
